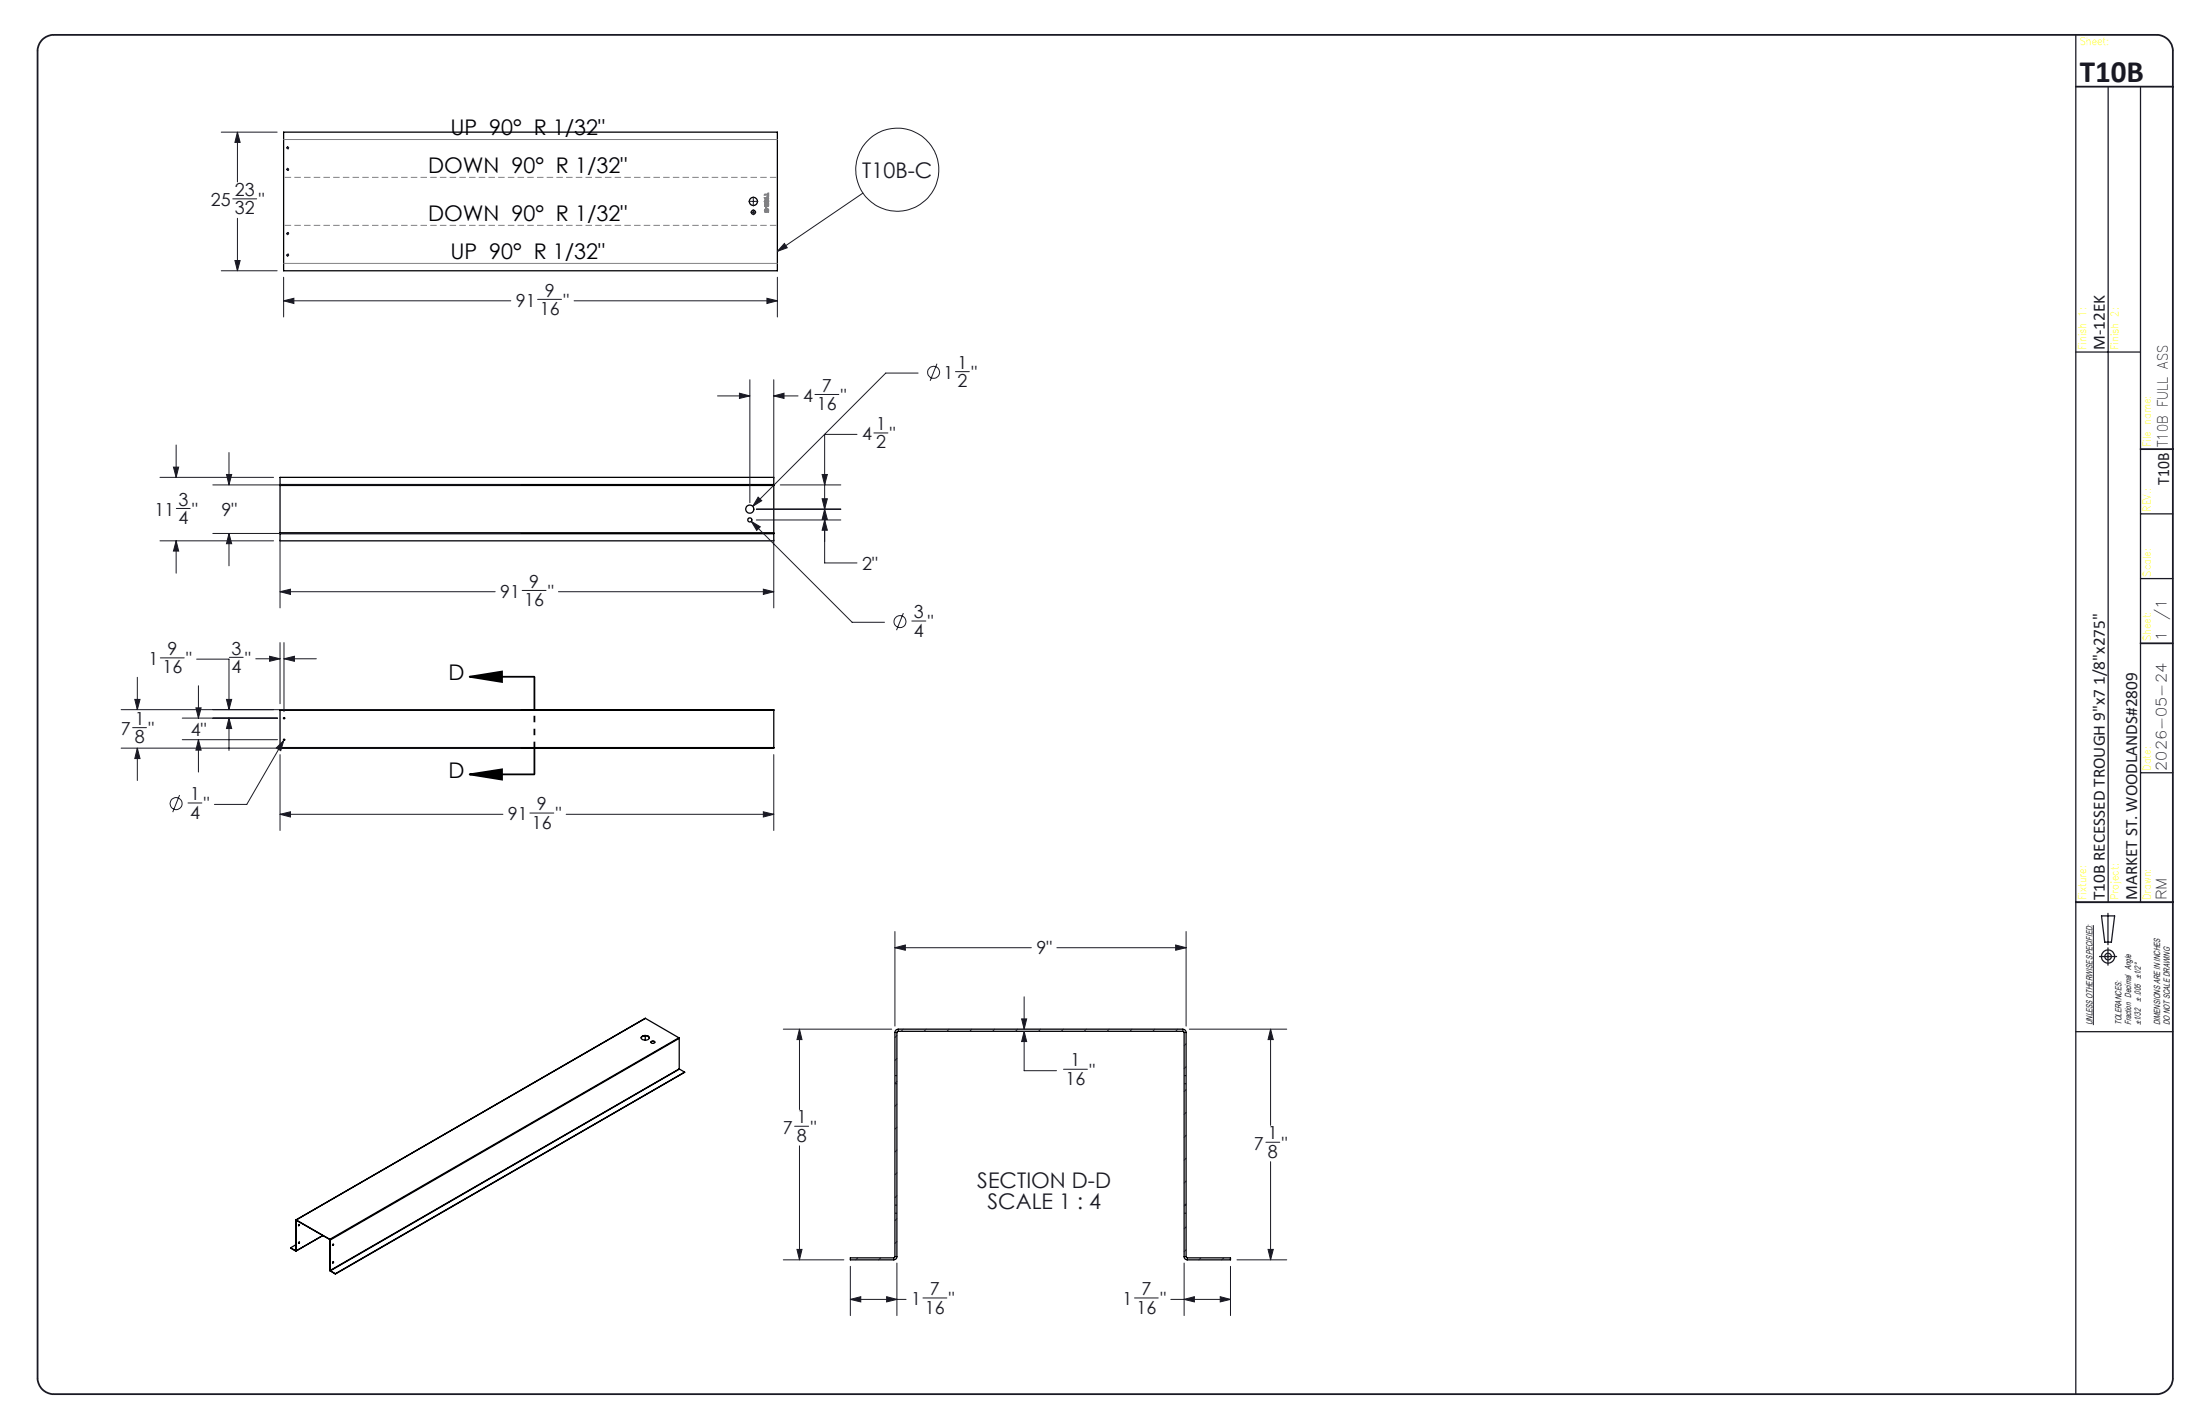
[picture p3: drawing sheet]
<svg xmlns="http://www.w3.org/2000/svg" width="432mm" height="279mm" viewBox="0 0 432 279" stroke-linecap="round" stroke-linejoin="round" font-family="sans-serif">
<g fill="none" stroke="#191924" stroke-width=".2">
<path d="M43.4 25.9h11M45.7 39h4.7M46.6 25.9l.5 2h-1zM46.6 25.9v9.8M56.2 29h.1M56.2 33.2h.1M56.3 29h.3M56.3 33.2h.3M56.4 29.2h.1M56.4 33.4h.1M56.4 28.8h.1M56.4 28.9v.2"/>
<path d="M56.4 33h.1M56.4 33.1v.2M56.7 29h.1M56.7 33.2h.1M147 39.5h.6M147.7 39.5h.3M147.8 38.6v.7M147.8 39.4v.2M147.8 39.7v.7M148.1 39.5h.7M169.4 37.9l-16.8 11.4M43.4 53.1h11"/>
<path d="M46.1 51.1h1l-.5 2zM46.6 42.8v10.3M55.7 59l2-.5v1zM55.7 54.4v7.8M55.7 59h44.6M56.2 50.1h.1M56.2 45.8h.1M56.3 50.1h.3M56.3 45.8h.3M56.4 49.8h.1M56.4 45.6h.1M56.4 45.7v.2"/>
<path d="M56.4 46v.1M56.4 50v.2M56.4 50.3h.1M56.7 50.1h.1M56.7 45.8h.1M105.5 58.7h4.7M112.7 59h39.9M147.4 41.6h.2M147.7 41.6h.3M147.8 41.1v.3M147.8 41.5v.2M147.8 41.8v.4"/>
<path d="M148.1 41.6h.3M150.5 58.5l2.1 .5-2.1 .5zM152.6 54.4v7.8M154 47.8l.5 .8-1.9 .7zM140.8 77.7h6.4M145.1 77.2l2.1 .5-2.1 .5zM147.2 74.5v24.1M151.9 77.7l2-.5v1zM151.9 74.5v19.4M151.9 77.7h4.7M159.9 77.4h4.7M180.2 73.2h-6.4l-26.1 26.1"/>
<path d="M183.9 71.4l-1.3 3.3M187.5 72.9h2.8M31.4 93.7h22.3M34 91.7h1.1l-.5 2zM34.6 87.3v6.4M34.6 99.8h2.7M41.8 95.1h60.3M44.4 93.1h1.1l-.6 2zM44.9 88.8v6.3M148.4 99.9h16.6M148.8 97.5l.7 .7-1.8 1.1zM153.1 95.1h11.9"/>
<path d="M161.4 97.9h1l-.5 2zM161.4 93.1h1l-.5 2zM161.9 99.9l.5 2h-1zM168.2 85.2h-6.3v25.3h6.3M171.5 84.9h2.8M31.4 106.1h22.3M34.6 106.1l.5 2h-1.1zM34.6 106.1v6.4M41.8 104.7h60.3M44.9 104.7l.6 2h-1.1zM44.9 104.7v6.3M55 116.1l2-.5v1z"/>
<path d="M55 105.9v13.4M55 116.1h42.2M102.5 115.9h4.7M109.6 116.1h42.3M147.5 102.3l1.7 1.1-.7 .7zM147.5 102.3l19.8 19.8h6.3M148.4 102h16.6M149.8 115.6l2.1 .5-2.1 .5zM151.9 105.9v13.4M161.9 102l.5 2h-1zM23.8 139.2h78.3M26.5 137.2h1l-.5 2z"/>
<path d="M27 132.9v6.3M31.5 129.1h4.7M38.5 138.9h1l-.6 2zM38.6 129.3h6.3v9.9M38.9 134.5v6.4M44.4 137.2h1.1l-.6 2zM45 129h2.7M50.2 129.3h4.8M52.9 128.8l2.1 .5-2.1 .5zM55 126.1v12M55.7 129.3l2.1-.5v1zM55.7 126.1v13.5"/>
<path d="M55.7 129.3h6.4M177.3 120.3l-1.3 3.3M179 121.8h2.7M23.8 146.8h78.3M26 142.8h2.8M27 146.8l.5 2h-1zM27 146.8v6.3M35.2 156l-1.3 3.3M35.8 140.9h18.7M35.8 145.1h18.7M36.9 157.6h2.7M38.9 145.1l.6 2.1h-1z"/>
<path d="M38.9 145.1v6.4M44.9 140.9l.6 2h-1.1zM44.9 140.9v6.3M55 159.8l2-.5v1zM55 148.1v14.8M55 159.8h43.7M55.7 145.3l-.6 2-.9-.5zM55.7 145.3l-7.3 12.5h-6.3M104 159.5h4.7M111.1 159.8h40.8M149.8 159.3l2.1 .5-2.1 .5zM151.9 148.1v14.8"/>
<path d="M175.6 185.9l2.1-.5v1zM175.6 182.8v18.5M175.6 185.9h26.8M200.5 199.9h1l-.5 2zM201 195.6v6.3M207.4 185.9h25.4M230.8 185.4l2 .5-2 .5zM232.8 182.8v18.5M410.9 181.5v19.6M153.7 201.9h21.3M156.9 201.9l.5 2.1h-1zM156.9 201.9v15.8"/>
<path d="M176 203.2l-.4 .4M176 207.7l-.4 .4M176 212.2l-.4 .3M176 216.6l-.4 .5M177.3 201.9l-.4 .5M181.8 201.9l-.4 .5M186.3 201.9l-.4 .5M190.7 201.9l-.3 .5M195.2 201.9l-.4 .5M199.7 201.9l-.4 .5M201 202.4l.5 2h-1zM201 202.4v7.7h6.4"/>
<path d="M204.2 201.9l-.4 .5M208.7 201.9l-.4 .5M208.7 209.8h4.7M213.2 201.9l-.4 .5M217.7 201.9l-.4 .5M222.2 201.9l-.4 .5M226.7 201.9l-.4 .5M231.2 201.9l-.4 .5M232.8 204.8l-.4 .4M232.8 209.3l-.4 .4M232.8 213.8l-.4 .4M232.8 218.3l-.4 .4"/>
<path d="M233.4 201.9h19.2M249.4 201.9l.5 2.1h-1zM249.4 201.9v18.9M156 221h2.7M156.9 224.8v22.4M176 221.2l-.4 .3M176 225.6l-.4 .4M176 230.1l-.4 .4M176 234.6l-.4 .4M176 239.1l-.4 .4M232.8 222.7l-.4 .5M232.8 227.3l-.4 .3"/>
<path d="M232.8 231.7l-.4 .4M232.8 236.2l-.4 .4M248.5 224.1h2.7M249.4 227.9v19.3M153.7 247.2h11.9M156.4 245.1h1l-.5 2.1zM166.9 255l2-.6v1zM166.9 248.5v9.6M166.9 255h10.9M168.3 246.8l-.3 .4M172.9 246.8l-.5 .4M174 254.4l2 .6-2 .4z"/>
<path d="M176 243.6l-.4 .4M176 247.8v10.3M181.2 254.7h4.6M222.7 254.7h4.6M229.8 255h11.7M232.4 255l2-.6v1zM232.4 247.8v10.3M232.8 240.7l-.4 .4M232.8 245.2l-.4 .4M235.7 246.8l-.4 .4M239.5 254.4l2 .6-2 .4zM240.2 246.8l-.4 .4"/>
<path d="M241.5 248.5v9.6M242.8 247.2h9.8M248.9 245.1h1l-.5 2.1z"/>
<circle cx="176.1" cy="33.3" r="8.1"/>
<circle cx="183.2" cy="73.1" r="1.19"/>
<circle cx="176.7" cy="122" r="1.18"/>
<circle cx="34.6" cy="157.7" r="1.17"/>
</g>
<g fill="none" stroke="#191924" stroke-width=".25">
<path d="M407.4 6.8v266.7M413.8 17v160M420.1 17v160M407.4 69.1h12.7M420.1 113.5h6.4M420.1 100.8h6.4M420.1 151.6h6.4M407.4 177h19.1M412.5 179.7h2.5l-.6 5.2h-1.3zM413.7 179.2v6.1M412.1 187.7h3.3M413.7 186v3.4"/>
<path d="M407.4 202.4h19.1"/>
<circle cx="413.7" cy="187.7" r=".66"/>
<circle cx="413.8" cy="187.7" r="1.29"/>
</g>
<path d="M8.2 7.9a3.3 3.3 0 0 1 2.3-1.1h412.8a3.2 3.2 0 0 1 3.2 3.2v260.4a3.2 3.2 0 0 1-3.2 3.1h-412.8a3.2 3.2 0 0 1-3.1-3.1v-260.4a3.2 3.2 0 0 1 .8-2.1zM407.4 17h19.1M420.1 88.1h6.4M420.1 126.2h6.4M407.4 177h19.1" fill="none" stroke="#191924" stroke-width=".35"/>
<g fill="none" stroke="#000" stroke-width=".25">
<path d="M55.7 25.9h96.9v27.2h-96.9zM55 95.1v.1M55 95.1h.1M55 95.1v-1.4h96.9v1.4M55 95.2v9.4M55 95.1h96.9M55 95.2h96.9M151.9 95.1v.1M151.9 95.1h.1M151.9 95.2v9.4M55 104.6v.1M55 104.7h.1"/>
<path d="M55 104.7v1.4h96.9v-1.4M55 104.6h96.9M55 104.7h96.9M151.9 104.6v.1M151.9 104.7h.1M55 139.3v-.1h96.9v.1M55 139.3v7.5h96.9v-7.5M55 139.3h96.9M55 146.7h96.9zM126.6 199.8h.1M126.7 199.8l-68.6 39.6M126.7 199.8l6.5 3.8"/>
<path d="M125.8 203.7a.96 .96 0 0 1 1.6 0M125.9 203.4a.97 .97 0 0 1 1.5 .3 .93 .93 0 0 1-1.6-.1zM126.6 203.2v.9M127.7 204.5l.3-.2h.3l.2 .2M127.8 204.4a.37 .37 0 0 1 .4-.2 .37 .37 0 0 1 .3 .4 .36 .36 0 0 1-.5 .2 .36 .36 0 0 1-.2-.4zM133.2 203.6l.1 .1M133.2 203.6l-68.5 39.6M133.3 209.7v.1M133.3 203.7l-68.5 39.6M133.3 209.7l-68.5 39.6M133.3 203.7v6M133.3 209.8l-68.5 39.5"/>
<path d="M133.3 209.8l1.1 .6M134.4 210.4l-68.6 39.5M134.4 210.4l-68.6 39.6M175.8 202.1l.5-.2h55.9a.66 .66 0 0 1 .6 .7v44l.2 .2h8.5v.4h-8.5a.6 .6 0 0 1-.6-.6v-44.1l-.2-.1h-56.1l-.1 .1v44.1a.6 .6 0 0 1-.6 .6h-8.5v-.4h8.5l.2-.2v-44.1zM58.1 239.4h.1M58.1 239.4l-.1 6.1M58.1 239.4l6.6 3.8M58.1 239.4v6M57 244.8l1 .6M57 244.8l1 .7M58 245.4h.1M58.1 245.4h.1"/>
<path d="M58.1 244.2l-1.1 .6M58.1 245.4l-.1 .1M58.1 245.4l5.3-3-5.3 3.1M58.7 240.2l-.1 .3M58.7 243.7l-.1 .2M64.7 243.2l.1 .1M64.7 243.2h.1M64.8 249.2v.2M64.8 243.3h.1M64.8 243.3v5.9M64.8 249.2v.1M64.8 249.3h.1"/>
<path d="M64.8 243.3v6M64.8 249.3v.1M64.8 249.3l1 .6M64.8 249.4l1 .6M65.3 244.2h.2l-.1 .2zM65.3 247.6h.2l-.1 .2zM65.4 244.1l-.1 .2M65.4 247.6l-.1 .2M65.8 249.9v.1"/>
<circle cx="56.5" cy="29" r=".14"/>
<circle cx="56.5" cy="33.2" r=".14"/>
<circle cx="147.9" cy="39.5" r=".79"/>
<circle cx="56.4" cy="50.1" r=".14"/>
<circle cx="56.4" cy="45.8" r=".14"/>
<circle cx="147.9" cy="41.6" r=".41"/>
<circle cx="147.2" cy="99.9" r=".8"/>
<circle cx="147.2" cy="102" r=".41"/>
<circle cx="55.7" cy="140.9" r=".13"/>
<circle cx="55.7" cy="145.2" r=".13"/>
<circle cx="58.7" cy="240.4" r=".12"/>
<circle cx="58.7" cy="243.8" r=".12"/>
</g>
<g fill="none" stroke="#000" stroke-width=".2" stroke-dasharray="1.3 .6" stroke-linecap="butt">
<path d="M175.7 212.6h.4M176.1 202.6h-.4M176.1 211.1h-.4M176.3 201.9v.4M232.2 202.3v-.4M232.4 212.6h.4M232.8 202.6h-.4M232.8 211.1h-.4M175.7 238h.4M176.1 236.5h-.4M232.4 238h.4M232.8 236.5h-.4"/>
<path d="M175.4 246.8v.4M175.7 246.5h.4M232.8 246.5h-.4M233.1 246.8v.4"/>
</g>
<path d="M92.2 132.8l6.3-1v2zM92.2 132.8h12.7M92.2 151.9l6.3-.9v2zM92.2 151.9h12.7" fill="none" stroke="#000" stroke-width=".35"/>
<path d="M150.1 38.1h.6l.1-.2v.6h-.1v-.2h-.6zM150.1 38.8h.5l-.1-.2h.1l.2 .3-.7 .1zM150.1 39.3l.3-.1 .4 .1a.36 .36 0 0 1-.3 .4 .36 .36 0 0 1-.4-.2zM150.1 39.9h.7v.3a.2 .2 0 0 1-.1 .2 .2 .2 0 0 1-.2 0l-.1 .1-.3-.1zM150.2 39.4h.2a.15 .15 0 0 1 .2-.1 .15 .15 0 0 1 0 .3h-.3zM150.1 41.1l.3-.1h.3l.1 .5-.1 .1-.1-.1a.2 .2 0 0 0 0-.3 .2 .2 0 0 0-.3 .1 .2 .2 0 0 0 .1 .2v.1l-.3-.1zM150.2 40h.2v.3h-.2zM150.3 40.6h.2l-.1 .3zM150.6 40h.1v.3z" fill="none" stroke="#808080" stroke-width=".25"/>
<path d="M104.9 132.8v19.1" fill="none" stroke="#000" stroke-width=".35" stroke-dasharray="6.3 1.3 1.3 1.3 1.3 1.3" stroke-dashoffset="-.1" stroke-linecap="butt"/>
<path d="M55.7 34.8h96.9M152.6 44.2h-96.9" fill="none" stroke="#808080" stroke-width=".2" stroke-dasharray="1.3 .6" stroke-dashoffset="-.2" stroke-linecap="butt"/>
<path d="M55.7 27.4h96.9M55.7 51.7h96.9" fill="none" stroke="#808080" stroke-width=".2"/>
<path d="M92.2 132.8l6.3-1v2zM92.2 151.9l6.3-.9v2z" fill="#000"/>
<g fill="#191924">
<path d="M154 47.8l.5 .8-1.9 .7z"/>
<path d="M26.5 137.2h1l-.5 2zM27 146.8l.5 2h-1zM38.5 138.9h1l-.6 2zM38.9 145.1l.6 2.1h-1zM55.7 129.3l2.1-.5v1zM52.9 128.8l2.1 .5-2.1 .5zM44.9 140.9l.6 2h-1.1zM44.4 137.2h1.1l-.6 2zM55.7 145.3l-1.5 1.5 .9 .5zM149.8 159.3l2.1 .5-2.1 .5zM55 159.8l2-.5v1zM149.8 115.6l2.1 .5-2.1 .5zM55 116.1l2-.5v1zM44.4 93.1h1.1l-.6 2zM44.9 104.7l.6 2h-1.1zM147.5 102.3l1 1.8 .7-.7zM148.8 97.5l-1.1 1.8 1.8-1.1zM161.4 97.9h1l-.5 2zM161.9 102l.5 2h-1zM161.4 93.1h1l-.5 2zM161.9 99.9l.5 2h-1zM145.1 77.2l2.1 .5-2.1 .5zM151.9 77.7l2-.5v1zM34.6 106.1l.5 2h-1.1zM34 91.7h1.1l-.5 2zM166.9 255l2-.6v1zM174 254.4l2 .6-2 .4zM156.4 245.1h1l-.5 2.1zM156.9 201.9l.5 2.1h-1zM175.6 185.9l2.1-.5v1zM230.8 185.4l2 .5-2 .5zM249.4 201.9l.5 2.1h-1zM248.9 245.1h1l-.5 2.1zM201 202.4l.5 2h-1zM200.5 199.9h1l-.5 2zM232.4 255l2-.6v1zM239.5 254.4l2 .6-2 .4zM55.7 59l2-.5v1zM150.5 58.5l2.1 .5-2.1 .5zM46.6 25.9l.5 2h-1zM46.1 51.1h1l-.5 2z"/>
</g>
<text font-size="6.1" fill="#191924" x="408.2" y="16.1">T10B</text>
<g font-size="4.2">
<text x="88.4" y="26.5">UP 90° R 1/32&quot;</text>
<text x="84" y="33.9">DOWN 90° R 1/32&quot;</text>
<text x="84" y="43.3">DOWN 90° R 1/32&quot;</text>
<text x="88.4" y="50.8">UP 90° R 1/32&quot;</text>
<text x="88.1" y="133.4">D</text>
<text x="88.1" y="152.6">D</text>
</g>
<g font-size="4.2" fill="#191924">
<text x="169.2" y="34.8">T10B-C</text>
<text x="191.8" y="233.1">SECTION D-D</text>
<text x="193.8" y="237.3">SCALE 1 : 4</text>
</g>
<g font-size="3.5" fill="#191924">
<text x="41.4" y="40.5">25</text>
<text x="46.1" y="38.5">23</text>
<text x="50.8" y="40.5">&quot;</text>
<text x="46.1" y="42.1">32</text>
<text x="106.9" y="58.2">9</text>
<text x="101.2" y="60.2">91</text>
<text x="105.9" y="61.8">16</text>
<text x="110.6" y="60.2">&quot;</text>
<text x="161.3" y="76.9">7</text>
<text x="185.2" y="74.4">1</text>
<text x="187.9" y="72.4">1</text>
<text x="187.9" y="76">2</text>
<text x="190.7" y="74.4">&quot;</text>
<text x="157.6" y="78.9">4</text>
<text x="160.4" y="80.5">16</text>
<text x="165" y="78.9">&quot;</text>
<text x="169.2" y="86.4">4</text>
<text x="171.9" y="84.4">1</text>
<text x="171.9" y="88">2</text>
<text x="174.7" y="86.4">&quot;</text>
<text x="30.3" y="101.2">11</text>
<text x="35" y="99.2">3</text>
<text x="37.7" y="101.2">&quot;</text>
<text x="43.5" y="101.2">9&quot;</text>
<text x="35" y="102.8">4</text>
<text x="169.2" y="111.8">2&quot;</text>
<text x="98.2" y="117.3">91</text>
<text x="102.9" y="118.9">16</text>
<text x="103.9" y="115.3">9</text>
<text x="107.6" y="117.3">&quot;</text>
<text x="179.4" y="121.3">3</text>
<text x="179.4" y="124.9">4</text>
<text x="182.1" y="123.3">&quot;</text>
<text x="29.1" y="130.5">1</text>
<text x="32.8" y="128.5">9</text>
<text x="36.6" y="130.5">&quot;</text>
<text x="45.4" y="128.4">3</text>
<text x="48.1" y="130.4">&quot;</text>
<text x="31.9" y="132.1">16</text>
<text x="45.4" y="132">4</text>
<text x="26.4" y="142.2">1</text>
<text x="23.7" y="144.2">7</text>
<text x="26.4" y="145.8">8</text>
<text x="29.2" y="144.2">&quot;</text>
<text x="37.5" y="144.3">4&quot;</text>
<text x="37.3" y="157">1</text>
<text x="37.3" y="160.6">4</text>
<text x="40" y="159">&quot;</text>
<text x="99.7" y="161">91</text>
<text x="105.4" y="159">9</text>
<text x="109.1" y="161">&quot;</text>
<text x="104.4" y="162.6">16</text>
<text x="203.4" y="187.3">9&quot;</text>
<text x="210.1" y="209.3">1</text>
<text x="209.1" y="212.9">16</text>
<text x="213.8" y="211.3">&quot;</text>
<text x="156.4" y="220.4">1</text>
<text x="153.7" y="222.4">7</text>
<text x="156.4" y="224">8</text>
<text x="159.1" y="222.4">&quot;</text>
<text x="246.1" y="225.6">7</text>
<text x="248.9" y="223.6">1</text>
<text x="248.9" y="227.2">8</text>
<text x="251.6" y="225.6">&quot;</text>
<text x="178.8" y="256.1">1</text>
<text x="181.6" y="257.7">16</text>
<text x="182.5" y="254.1">7</text>
<text x="186.2" y="256.1">&quot;</text>
<text x="220.3" y="256.1">1</text>
<text x="223.1" y="257.7">16</text>
<text x="224" y="254.1">7</text>
<text x="227.8" y="256.1">&quot;</text>
</g>
<g font-size="3.4" fill="#191924">
<text x="413.1" y="68.7" transform="rotate(-90 413.1 68.7)">M-12EK</text>
<text x="425.7" y="95.1" transform="rotate(-90 425.7 95.1)">T10B</text>
<text x="413.1" y="176.6" transform="rotate(-90 413.1 176.6)">T10B RECESSED TROUGH 9&quot;x7 1/8&quot;x275&quot;</text>
<text x="419.4" y="176.6" transform="rotate(-90 419.4 176.6)">MARKET ST. WOODLANDS#2809</text>
</g>
<g font-size="2.8" fill="#191924">
<text x="425.5" y="87.7" transform="rotate(-90 425.5 87.7)">T10B FULL ASS</text>
<text x="425.2" y="125.8" transform="rotate(-90 425.2 125.8)">1</text>
<text x="425.2" y="121.7" transform="rotate(-90 425.2 121.7)">/1</text>
<text x="425.2" y="151.2" transform="rotate(-90 425.2 151.2)">2026-05-24</text>
<text x="425.2" y="176.6" transform="rotate(-90 425.2 176.6)">RM</text>
</g>
<g font-size="2.1" fill="#ff0">
<text x="408.2" y="8.9">Sheet:</text>
<text x="409.5" y="68.7" transform="rotate(-90 409.5 68.7)">Finish 1:</text>
<text x="415.8" y="68.7" transform="rotate(-90 415.8 68.7)">Finish 2:</text>
<text x="422.2" y="87.7" transform="rotate(-90 422.2 87.7)">File name:</text>
<text x="422.2" y="100.4" transform="rotate(-90 422.2 100.4)">REV.:</text>
<text x="422.2" y="113.1" transform="rotate(-90 422.2 113.1)">Scale:</text>
<text x="422.2" y="125.8" transform="rotate(-90 422.2 125.8)">Sheet:</text>
<text x="422.2" y="151.2" transform="rotate(-90 422.2 151.2)">Date:</text>
<text x="409.5" y="176.6" transform="rotate(-90 409.5 176.6)">Fixture:</text>
<text x="415.8" y="176.6" transform="rotate(-90 415.8 176.6)">Project:</text>
<text x="422.2" y="176.6" transform="rotate(-90 422.2 176.6)">Drawn:</text>
</g>
<g font-size="1.7" fill="#191924">
<text x="420.2" y="196.6" transform="rotate(-90 420.2 196.6)">± .005 ±1/2°</text>
<text x="410.7" y="201.1" transform="rotate(-90 410.7 201.1)">UNLESS OTHERWISE SPECIFIED:</text>
<text x="416.4" y="201.1" transform="rotate(-90 416.4 201.1)">TOLERANCES:</text>
<text x="418.3" y="201.1" transform="rotate(-90 418.3 201.1)">Fraction Decimal Angle</text>
<text x="420.2" y="201.1" transform="rotate(-90 420.2 201.1)">±1/32</text>
<text x="424" y="201.1" transform="rotate(-90 424 201.1)">DIMENSIONS ARE IN INCHES</text>
<text x="425.9" y="201.1" transform="rotate(-90 425.9 201.1)">DO NOT SCALE DRAWING</text>
</g>
</svg>
